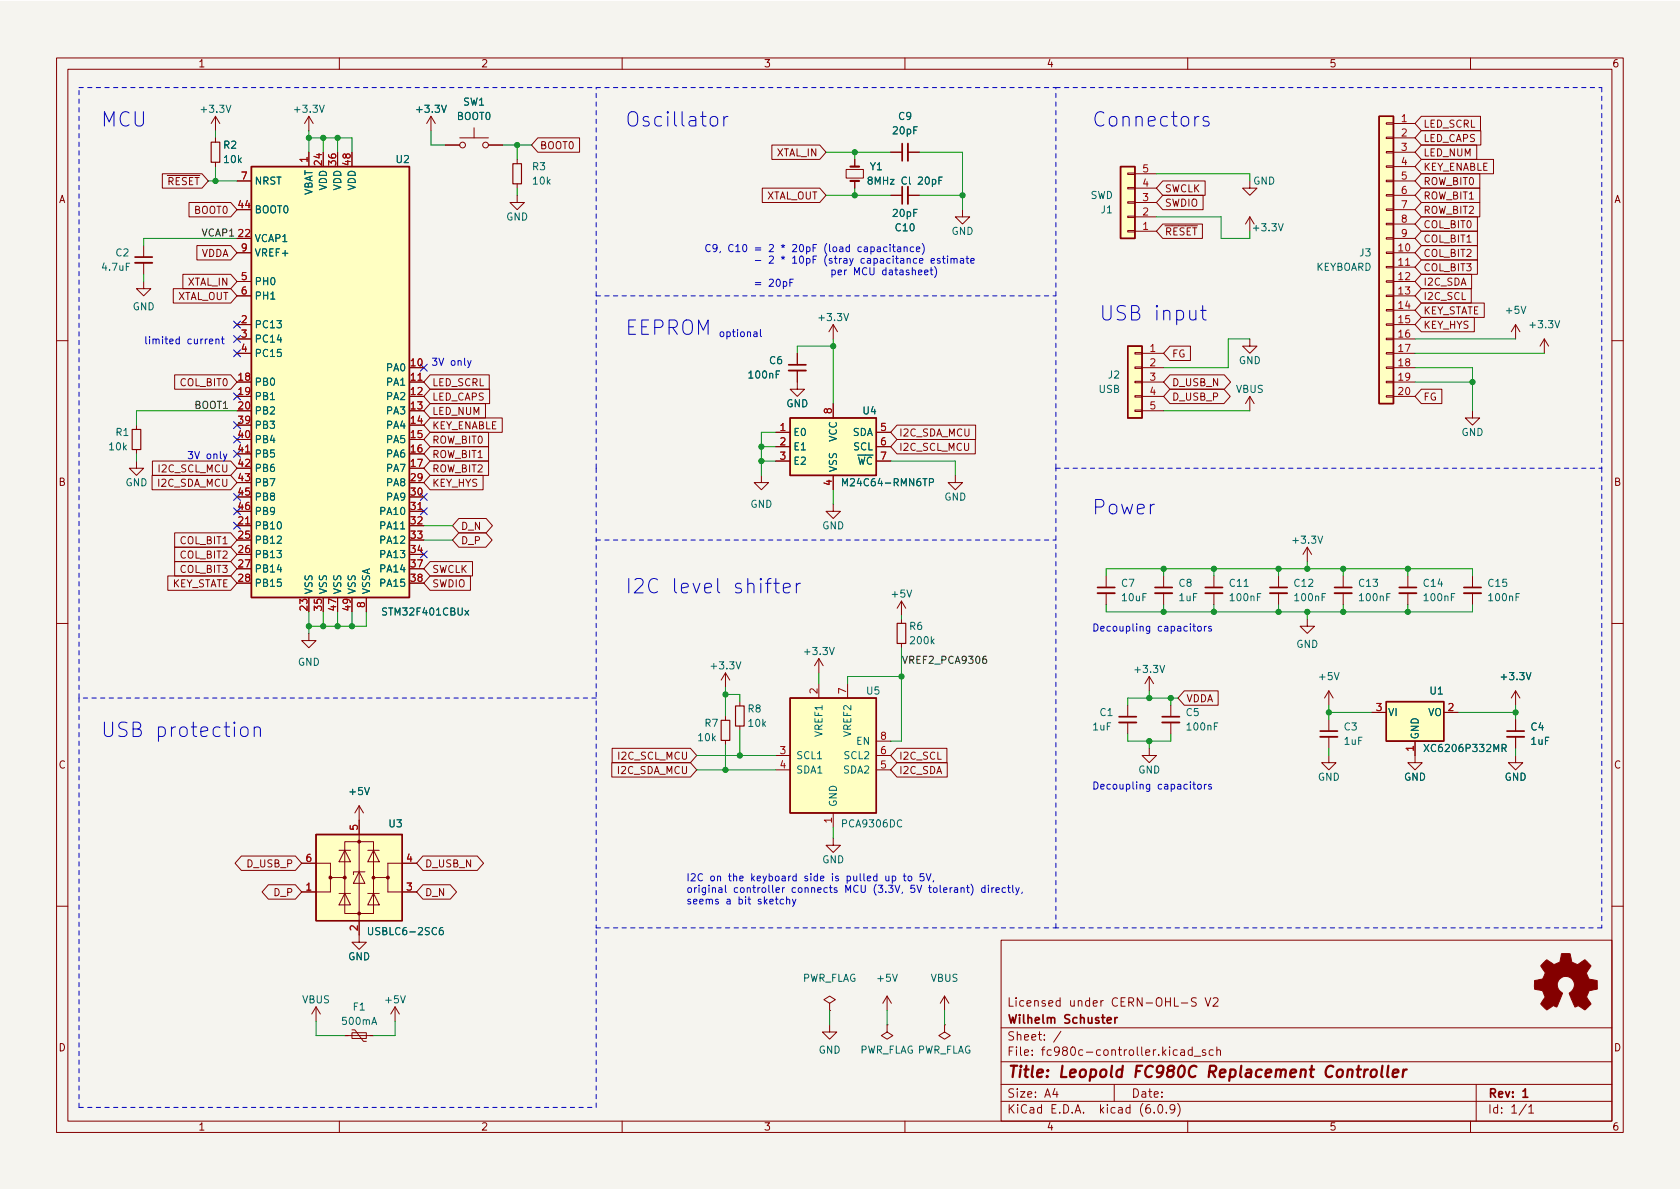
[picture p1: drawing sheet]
<svg xmlns="http://www.w3.org/2000/svg" width="297mm" height="210mm" viewBox="0 0 297 210" stroke-linecap="round" stroke-linejoin="round" font-family="sans-serif">
<path d="M0 .2h297v210.1h-297z" fill="#f5f4ef" stroke="#f5f4ef" stroke-width=".18"/>
<g fill="none" stroke="#840000" stroke-width=".18">
<path d="M10 10.2h277v190.1h-277zM12 12.2h273v186.1h-273zM60 10.2v2M110 10.2v2M160 10.2v2M210 10.2v2M260 10.2v2M28.7 30.7h7l1.1 1.3-1.1 1.3h-7zM33.4 35.8h7.4l1.1 1.3-1.1 1.2h-7.4zM38.1 20.6v2.5M38.1 24.4v.7M38.1 28.7v.8"/>
<path d="M38.1 20.6l-.8 1.2M38.1 20.6l.8 1.2M41.9 32h2.5M54.6 20.6l-.8 1.2M54.6 20.6v2.5M54.6 26.9v2.6M54.6 20.6l.8 1.2M76.2 20.6l-.8 1.2M76.2 20.6v2.5M76.2 20.6l.8 1.2M78.7 25.6h2.6M81.3 24.4h5.1"/>
<path d="M83.8 22.6v1.8M86.4 25.6h2.5M91.4 34.5v1.3h1.3l-1.3 1.3-1.2-1.3h1.2M91.4 28.2v.8M91.4 32.5v.8M95.1 24.4h7.4v2.5h-7.4l-1.1-1.3zM134.8 33.3h10.1l1.1 1.2-1.1 1.3h-10.1zM136.5 25.6h8.4l1.1 1.3-1.1 1.3h-8.4zM149.6 30h3.1v1.5h-3.1zM151.1 28.2v1.3M151.1 32v1.3M157.5 26.9h2"/>
<path d="M157.5 34.5h2M160.5 26.9h2.1M160.5 34.5h2.1M170.2 37.1v1.2h1.2l-1.2 1.3-1.3-1.3h1.3M199.4 30.6h1.3v.3h-1.3zM199.4 33.1h1.3v.3h-1.3zM199.4 35.7h1.3v.2h-1.3zM199.4 38.2h1.3v.3h-1.3zM200.7 38.3h3.8M200.7 35.8h3.8M200.7 33.3h3.8M200.7 30.7h3.8"/>
<path d="M205.6 34.5h7.1v2.6h-7.1l-1.1-1.3zM205.6 32h7.5v2.5h-7.5l-1.1-1.2zM205.6 39.6h7v2.6h-7l-1.1-1.3zM221 32v1.3h-1.3l1.3 1.2 1.2-1.2h-1.2M221 38.3l.7 1.3M221 38.3v2.6M221 38.3l-.8 1.3M245.1 39.5h1.3v.2h-1.3zM245.1 37h1.3v.2h-1.3zM245.1 34.4h1.3v.3h-1.3zM245.1 31.9h1.3v.2h-1.3zM245.1 29.3h1.3v.3h-1.3z"/>
<path d="M245.1 26.8h1.3v.2h-1.3zM245.1 24.3h1.3v.2h-1.3zM245.1 21.7h1.3v.3h-1.3zM246.4 24.4h3.8M246.4 32h3.8M246.4 21.8h3.8M246.4 26.9h3.8M246.4 29.5h3.8M246.4 34.5h3.8M246.4 37.1h3.8M246.4 39.6h3.8M251.3 23.1h10.5v2.5h-10.5l-1.1-1.2z"/>
<path d="M251.3 30.7h10.3v2.6h-10.3l-1.1-1.3zM251.3 25.6h9.8v2.6h-9.8l-1.1-1.3zM251.3 20.6h10.5v2.5h-10.5l-1.1-1.3zM251.3 33.3h10.3v2.5h-10.3l-1.1-1.3zM251.3 28.2h12.8v2.5h-12.8l-1.1-1.2zM251.3 38.3h9.9v2.6h-9.9l-1.1-1.3zM251.3 35.8h10.3v2.5h-10.3l-1.1-1.2zM25.4 49.8v1.2h1.3l-1.3 1.3-1.3-1.3h1.3M25.4 43.4v2.1M25.4 46.5v2M30.6 51h10.2l1.1 1.3-1.1 1.3h-10.2zM32.3 48.5h8.5l1.1 1.3-1.1 1.2h-8.5z"/>
<path d="M34.8 43.4h6l1.1 1.3-1.1 1.3h-6zM41.9 57.4h2.5M41.9 59.9h2.5M41.9 49.8h2.5M41.9 52.3h2.5M41.9 44.7h2.5M147.3 57.4l-.7 1.3M147.3 57.4v2.5M147.3 57.4l.8 1.3M199.4 40.8h1.3v.2h-1.3zM200.7 40.9h3.8M221 59.9v1.3h1.2l-1.2 1.3-1.3-1.3h1.3"/>
<path d="M245.1 59.8h1.3v.3h-1.3zM245.1 57.3h1.3v.2h-1.3zM245.1 54.7h1.3v.3h-1.3zM245.1 52.2h1.3v.2h-1.3zM245.1 49.7h1.3v.2h-1.3zM245.1 47.1h1.3v.3h-1.3zM245.1 44.6h1.3v.2h-1.3zM245.1 42h1.3v.3h-1.3zM246.4 57.4h3.8M246.4 59.9h3.8M246.4 49.8h3.8M246.4 52.3h3.8"/>
<path d="M246.4 44.7h3.8M246.4 47.2h3.8M246.4 54.9h3.8M246.4 42.2h3.8M251.3 48.5h8.9v2.5h-8.9l-1.1-1.2zM251.3 51h8.8v2.6h-8.8l-1.1-1.3zM251.3 46h9.9v2.5h-9.9l-1.1-1.3zM251.3 56.1h9.4v2.6h-9.4l-1.1-1.3zM251.3 43.4h9.9v2.6h-9.9l-1.1-1.3zM251.3 40.9h9.9v2.5h-9.9l-1.1-1.2zM251.3 53.6h11.1v2.5h-11.1l-1.1-1.2zM268 57.4v2.5"/>
<path d="M268 57.4l.7 1.3M268 57.4l-.8 1.3M273 59.9l.8 1.3M273 59.9v2.6M273 59.9l-.7 1.3M10 60.2h2M24.1 75.2v.7M24.1 79.5v.8M30.9 66.3h9.9l1.1 1.3-1.1 1.2h-9.9zM41.9 62.5h2.5M72.4 67.6h2.5M76 66.3h10.5v2.5h-10.5l-1.1-1.2z"/>
<path d="M76 71.4h9.8v2.5h-9.8l-1.1-1.3zM76 68.8h10.6v2.6h-10.6l-1.1-1.3zM76 79h10.4v2.5h-10.4l-1.1-1.2zM76 76.4h10.4v2.6h-10.4l-1.1-1.3zM76 73.9h12.8v2.5h-12.8l-1.1-1.2zM137.2 76.4h2.5M137.2 79h2.5M141 65.5v3.3h1.2l-1.2 1.3-1.3-1.3h1.3M141 62.5v2M147.3 71.4v2.5M154.9 76.4h2.6M154.9 79h2.6"/>
<path d="M158.6 77.7h13.8v2.6h-13.8l-1.1-1.3zM158.6 75.2h13.9v2.5h-13.9l-1.1-1.3zM200.7 72.5h1.2v.3h-1.2zM200.7 70h1.2v.2h-1.2zM200.7 67.4h1.2v.3h-1.2zM200.7 64.9h1.2v.2h-1.2zM200.7 62.4h1.2v.2h-1.2zM201.9 62.5h3.8M201.9 65h3.8M201.9 67.6h3.8M201.9 70.1h3.8M201.9 72.6h3.8"/>
<path d="M206.9 68.8h9.5l1.1 1.3-1.1 1.3h-9.5l-1.2-1.3zM206.9 66.3h9.6l1.1 1.3-1.1 1.2h-9.6l-1.2-1.2zM206.9 61.2h3.6v2.5h-3.6l-1.2-1.2zM221 70.1v2.5M221 70.1l-.8 1.3M221 70.1l.7 1.3M245.1 70h1.3v.2h-1.3zM245.1 67.4h1.3v.3h-1.3zM245.1 64.9h1.3v.2h-1.3zM245.1 62.4h1.3v.2h-1.3zM246.4 62.5h3.8M246.4 65h3.8"/>
<path d="M246.4 67.6h3.8M246.4 70.1h3.8M251.3 68.8h3.6v2.6h-3.6l-1.1-1.3zM260.3 72.6v1.3h-1.2l1.2 1.3 1.3-1.3h-1.3M285 60.2h2M24.1 81.5v1.3h1.3l-1.3 1.3-1.2-1.3h1.2M26.9 84.1h13.9l1.1 1.2-1.1 1.3h-13.9zM26.9 81.5h13.9l1.1 1.3-1.1 1.3h-13.9zM30.9 94.2h9.9l1.1 1.3-1.1 1.3h-9.9zM30.9 99.3h9.9l1.1 1.3-1.1 1.2h-9.9zM30.9 96.8h9.9l1.1 1.2-1.1 1.3h-9.9zM41.9 93h2.5"/>
<path d="M41.9 80.3h2.5M72.4 90.4h2.5M76 84.1h9.4v2.5h-9.4l-1.1-1.3zM76 99.3h7.5v2.5h-7.5l-1.1-1.2zM76 81.5h10.4v2.6h-10.4l-1.1-1.3zM81.1 91.7h4.9l1.1 1.3-1.1 1.2h-4.9l-1.1-1.2zM81.1 94.2h4.8l1.1 1.3-1.1 1.3h-4.8l-1.1-1.3zM134.6 84.1v1.2h1.3l-1.3 1.3-1.3-1.3h1.3M137.2 81.5h2.5M147.3 89.1v1.3h1.3l-1.3 1.3-1.3-1.3h1.3M147.3 84.1v2.5M154.9 81.5h2.6"/>
<path d="M168.9 84.1v1.2h1.3l-1.3 1.3-1.3-1.3h1.3M231.1 96.8l-.7 1.2M231.1 96.8v2.5M231.1 96.8l.8 1.2M10 110.2h2M29.7 101.8h11.1l1.1 1.3-1.1 1.3h-11.1zM54.6 112v1.3h1.3l-1.3 1.2-1.3-1.2h1.3M64.8 105.7v2.5M76 101.8h7.2v2.6h-7.2l-1.1-1.3zM128.3 119l-.8 1.3M128.3 119v2.5M128.3 119l.7 1.3"/>
<path d="M144.8 116.5l-.8 1.2M144.8 116.5v2.5M144.8 116.5l.7 1.2M159.4 106.3l-.8 1.3M159.4 106.3v2.5M159.4 109.5v.7M159.4 113.8v.7M159.4 106.3l.7 1.3M195.6 101.8v2.1M195.6 104.9v2M203.2 119.6l-.8 1.3M203.2 119.6v2.6"/>
<path d="M203.2 119.6l.8 1.3M205.7 101.8v2.1M205.7 104.9v2M214.6 101.8v2.1M214.6 104.9v2M226.1 101.8v2.1M226.1 104.9v2M231.1 109.5v1.2h1.3l-1.3 1.3-1.2-1.3h1.2M237.5 101.8v2.1M237.5 104.9v2M248.9 101.8v2.1M248.9 104.9v2"/>
<path d="M260.3 101.8v2.1M260.3 104.9v2M285 110.2h2M108.2 134.9h13.9l1.1 1.2-1.1 1.3h-13.9zM108.2 132.3h13.9l1.1 1.3-1.1 1.3h-13.9zM128.3 126.6v.8M128.3 130.9v.8M130.8 124.1v.7M130.8 128.4v.8M137.2 133.6h2.5M137.2 136.1h2.5M144.8 120.9v2.5"/>
<path d="M149.9 120.9v2.5M154.9 133.6h2.6M154.9 136.1h2.6M154.9 131.1h2.6M158.6 134.9h8.9v2.5h-8.9l-1.1-1.3zM158.6 132.3h8.8v2.6h-8.8l-1.1-1.3zM199.4 124.7v2M199.4 127.8v2M203.2 132.3v1.3h1.3l-1.3 1.3-1.3-1.3h1.3M207 124.7v2M207 127.8v2M209.4 122.2h6v2.5h-6l-1.1-1.3z"/>
<path d="M234.9 133.6v1.3h1.3l-1.3 1.2-1.2-1.2h1.2M234.9 122.2l-.7 1.2M234.9 122.2v2.5M234.9 127.2v2.1M234.9 130.3v2M234.9 122.2l.8 1.2M242.6 126h2.5M250.2 131.1v3.8h1.3l-1.3 1.2-1.3-1.2h1.3M255.3 126h2.5M268 133.6v1.3h1.2l-1.2 1.2-1.3-1.2h1.3M268 122.2l-.8 1.2M268 122.2v2.5"/>
<path d="M268 127.2v2.1M268 130.3v2M268 122.2l.7 1.2M42.7 151.4h9.5l1.1 1.2-1.1 1.3h-9.5l-1.1-1.3zM47.5 156.5h4.7l1.1 1.2-1.1 1.3h-4.7l-1.2-1.3zM53.3 152.6h5.1v2.6h2.6M58.4 155.2v2.5h-5.1M59.9 158h2.1M59.9 150.4h2.1M61 148.8h5v12.7h-5zM61 158l1 2h-2.1zM61 150.4l1 2h-2.1z"/>
<path d="M63.5 154.2l1 2h-2zM63.5 142.5v24.1h1.3l-1.3 1.3-1.3-1.3h1.3M63.5 142.5l-.8 1.3M63.5 142.5l.8 1.3M64.5 154.2h-2v.5M65 158h2.1M65 150.4h2.1M66 158l1.1 2h-2.1zM66 150.4l1.1 2h-2.1zM68.6 155.2v2.5h5.1M73.7 152.6h-5.1v2.6h-2.6M74.8 156.5h4.8l1.1 1.2-1.1 1.3h-4.8l-1.1-1.3z"/>
<path d="M74.8 151.4h9.6l1.1 1.2-1.1 1.3h-9.6l-1.1-1.3zM147.3 148.2v1.3h1.3l-1.3 1.2-1.3-1.2h1.3M147.3 143.8v2.5M10 160.2h2M55.9 178l-.8 1.3M55.9 178v2.6M55.9 178l.7 1.3M69.8 178l.8 1.3M69.8 178v2.6M69.8 178l-.7 1.3M146.7 177.4l1-.6-1-.7-1 .7 1 .6v1.3M146.7 178.7h.1"/>
<path d="M156.8 176.1l-.7 1.3M156.8 176.1v2.6M156.8 176.1l.8 1.3M167 176.1l-.8 1.3M167 176.1v2.6M167 176.1l.8 1.3M177 166.3h108v32h-108zM208.9 177.4h1.1M211.5 176.5l-.6-.1-.3 .3 .2 .4 .6 .3v.4l-.2 .1h-.6M213.1 176.4l.5 1.5 .5-1.5M214.5 176.6l.6-.2 .2 .2 .1 .3-1 1h1M285 160.2h2"/>
<path d="M60 198.3v2M61 183.1h5M62.2 182.6h2.6v1h-2.6zM62.2 182.1h.5l1.6 2h.5M110 198.3v2M146.7 181.2v1.3h1.3l-1.3 1.3-1.3-1.3h1.3M156.8 181.2v1.3l1.1 .6-1.1 .7-1-.7 1-.6M156.8 181.2h.1M160 198.3v2M167 181.2v1.3l1 .6-1 .7-1-.7 1-.6M167 181.2h.1M177 194.8h108"/>
<path d="M177 191.8h108M177 187.8h108M177 181.8h108M186.5 192.5l-.4 1h1M186.9 193v1M187.6 182.4l-1.3 1.9M197 191.8v3M204.1 196.7v.1M204.9 195.4l.2-.1a.81 .81 0 0 1 .6 .7 .81 .81 0 0 1-.3 .8h-.2a.81 .81 0 0 1-.6-.6 .81 .81 0 0 1 .3-.8zM206.2 196.7v.1M207.7 196l-.3 .3h-.3l-.2-.3 .1-.6 .4-.1 .2 .2a.99 .99 0 0 1-.3 1.3h-.3M208.2 195.1a1.72 1.72 0 0 1 0 2.3"/>
<path d="M208.8 185.7h.6v.9M209.4 186l-.5 .1a.29 .29 0 0 0-.2 .2 .29 .29 0 0 0 .2 .3h.5M210 198.3v2M210.8 185.7l-.4-.1-.3 .3v.4l.1 .3h.6M210.8 185.1v1.5M211.1 186.8h1.2M213.1 185.7l-.3-.1-.2 .2v.3l.5 .1v.4h-.5M214.5 185.7l-.4-.1-.3 .3v.4l.1 .3h.6M215.1 185.8l.3-.2 .3 .1 .1 .9M215.1 185.1v1.5M260 198.3v2M261 191.8v6.5"/>
<path d="M269.9 195.3l-1.3 1.9M270.3 195.8l.4-.5v1.5M270.3 196.8h.9"/>
<circle cx="81.8" cy="25.6" r=".51"/>
<circle cx="85.9" cy="25.6" r=".51"/>
</g>
<g fill="none" stroke="#840000" stroke-width=".3">
<path d="M159.5 25.4v3M159.5 33v3.1M23.9 45.5h3M139.4 64.5h3.1M194.1 103.9h3M204.2 103.9h3.1M213.1 103.9h3.1M224.5 103.9h3.1M236 103.9h3M247.4 103.9h3M258.8 103.9h3.1M197.9 126.7h3"/>
<path d="M205.5 126.7h3M233.4 129.3h3.1M266.4 129.3h3.1M197.1 179.9v1M197.6 179.9l-.3 .1-.2 .2M195.8 180.4l.7-.1-.1-.3-.4-.1-.2 .2v.8h.6M269.3 193l.4-.5v1.5M269.3 194h.8"/>
</g>
<path d="M241.3 189.1l-.2 1.4M241.9 189.1l-.4 .1-.2 .3M242.5 189.3a.52 .52 0 0 1 .5-.2 .52 .52 0 0 1 .4 .4v.6a.55 .55 0 0 1-.6 .4 .55 .55 0 0 1-.5-.4zM244.4 188.5l-.2 1.7 .3 .3M245.5 188.5l-.2 1.7 .2 .3M246.3 189.8l.9-.2v-.4l-.2-.1-.6 .1-.2 1 .3 .3 .5-.1M248.2 189.1l-.2 1.4M248.7 189.1l-.4 .1-.2 .3" fill="none" stroke="#840000" stroke-width=".4"/>
<g fill="none" stroke="#840000" stroke-width=".33">
<path d="M160.5 25.4v3M160.5 33v3.1M23.9 46.5h3M139.4 65.5h3.1M194.1 104.9h3M204.2 104.9h3.1M213.1 104.9h3.1M224.5 104.9h3.1M236 104.9h3M247.4 104.9h3M258.8 104.9h3.1M197.9 127.8h3"/>
<path d="M205.5 127.8h3M233.4 130.3h3.1M266.4 130.3h3.1"/>
</g>
<path d="M37.3 25.1h1.6v3.6h-1.6zM90.7 29h1.5v3.5h-1.5zM23.4 75.9h1.5v3.6h-1.5zM158.6 110.2h1.5v3.6h-1.5zM127.5 127.4h1.5v3.5h-1.5zM130 124.8h1.6v3.6h-1.6z" fill="none" stroke="#840000" stroke-width=".2"/>
<g fill="#ffffc2" stroke="#ffffc2" stroke-width=".18">
<path d="M198.1 29.5h2.6v12.7h-2.6z"/>
<path d="M199.4 61.2h2.5v12.7h-2.5z"/>
<path d="M44.4 29.5h28v76.2h-28z"/>
<path d="M245.1 124.1h10.2v7h-10.2z"/>
<path d="M243.8 20.6h2.6v50.8h-2.6z"/>
<path d="M55.9 147.6h15.2v15.2h-15.2z"/>
<path d="M139.7 73.9h15.2v10.2h-15.2z"/>
<path d="M139.7 123.4h15.2v20.4h-15.2z"/>
</g>
<path d="M44.4 29.5h28v76.2h-28zM198.1 29.5h2.6v12.7h-2.6zM243.8 20.6h2.6v50.8h-2.6zM139.7 73.9h15.2v10.2h-15.2zM199.4 61.2h2.5v12.7h-2.5zM139.7 123.4h15.2v20.4h-15.2zM245.1 124.1h10.2v7h-10.2zM55.9 147.6h15.2v15.2h-15.2z" fill="none" stroke="#840000" stroke-width=".25"/>
<g fill="#840000" stroke="#840000" stroke-width=".18">
<path d="M272.9 170.2l.6-.5 .9 .6a.62 .62 0 0 0 1 0l.2-.1a1.62 1.62 0 0 0 .4-1.3l.1-.3 1.5 .1 .2 .7a.74 .74 0 0 0 .6 1l.5 .2 1.3-.9 1.1 1.1-.4 .6a.75 .75 0 0 0-.2 1.2l.2 .5 1.5 .3v1.5l-1.4 .3-.1 .1a1.23 1.23 0 0 0-.3 1.2l.7 1-.1 .2-1 .9-.8-.6a.54 .54 0 0 0-.9 .1l-1-2.4a2.33 2.33 0 0 0 .8-1.9 1.54 1.54 0 0 0-2.5-.7 1.54 1.54 0 0 0 .5 2.5l-1.1 2.5a.69 .69 0 0 0-1.1 .1l-.6 .4-1.1-1.1 .8-1.2-.2-.5a.71 .71 0 0 0-.9-.7l-.8-.2v-1.5l.5-.1a1.11 1.11 0 0 0 1.2-.7 .72 .72 0 0 0-.2-1.2l-.4-.6z"/>
<circle cx="58.4" cy="155.2" r=".25"/>
<circle cx="61" cy="155.2" r=".25"/>
<circle cx="63.5" cy="161.5" r=".25"/>
<circle cx="63.5" cy="148.8" r=".25"/>
<circle cx="66" cy="155.2" r=".25"/>
<circle cx="68.6" cy="155.2" r=".25"/>
</g>
<path d="M153.7 31.8l-.2-.2v-.2l.2-.1 .4 .1 .1 .1v.2l-.6 .2-.1 .2v.2l.2 .3 .4-.1 .1-.2v-.3l-.2-.2M166 31.9h.4M166.6 31.3h-.6v1.3M149 85.9v-1.3l.4 .9 .4-.9v1.3M164.3 85.3l.6-.1 .2-.1-.1-.3-.7-.2v1.3M251.8 131.6l.8 1.3M252.6 131.6l-.8 1.3M265.6 132.3l.6-.1 .1-.1-.1-.3-.6-.2v1.3M265.9 132.3l.4 .6M65.2 164v1l.2 .3 .4-.1 .1-.2v-1M78.3 164l-.4 .1a.86 .86 0 0 0 0 1.2l.4-.1 .1-.5-.2-.2-.4 .1-.1 .1" fill="none" stroke="#006464" stroke-width=".18"/>
<path d="M150.4 32h1.5M150.4 29.5h1.5" fill="none" stroke="#840000" stroke-width=".38"/>
<path d="M174.3 116l-.3 .1a.85 .85 0 0 0 0 1.2l.4-.1 .1-.4-.3-.3h-.2l-.3 .3" fill="none" stroke="#0f0f0f" stroke-width=".18"/>
<g fill="none" stroke="#0000c2" stroke-width=".18">
<path d="M125.7 20.8a.69 .69 0 0 1 .7-.2 .69 .69 0 0 1 .5 .5v.7a.69 .69 0 0 1-.7 .5 .69 .69 0 0 1-.6-.5v-.7zM128 20.6v1.7M128.7 20.6a.65 .65 0 0 0-.7 .5M213.7 20.7l-.6-.1-.4 .4 .1 .3 .9 .3 .1 .2-.1 .4-.3 .1-.7-.1M38.2 60v.8M39.1 60h.5M39.3 59.5v1.1l.3 .2M133.3 58.7h.5v.8M133.5 50h1M133.5 50.3h1M133.8 59h-.4l-.2 .2 .2 .3h.4M134.5 58.3v1l.1 .2"/>
<path d="M136 49.5l.5-.1 .3 .3-.8 .9h.8M137.4 49.4h.1a.68 .68 0 0 1 .5 .6 .68 .68 0 0 1-.5 .6 .84 .84 0 0 1-.1-1.2zM138.5 49.9l.4-.1 .2 .2-.1 .6h-.5M138.5 49.8v1.3M139.7 50h.4M140.3 49.4h-.6v1.2M147.1 47.8l.4-.1 .2 .3-.1 .5h-.5M147.1 47.7v1.3M148.2 48.2l.6-.2-.1-.2-.3-.1-.2 .2v.6h.5M149.3 47.7v.9M149.7 47.7l-.4 .3M151.1 48.6v-1.3l.4 .9 .4-.9v1.3"/>
<path d="M153.3 47.4a.6 .6 0 0 0-.9 .5 .6 .6 0 0 0 .6 .7l.3-.1M153.8 47.3v1.1l.2 .2h.3l.2-.2v-1.1M155.1 43.7h.5l.1 .8M155.7 44h-.4l-.2 .2 .2 .3 .4-.1M156.6 47.8l-.3-.1-.3 .3 .2 .5h.4M156.6 47.3v1.3M156.8 43.7h-.3l-.3 .2 .1 .5h.5M157.3 47.8h.4l.1 .8M157.4 43.2v.2M157.4 43.7v.8M157.8 48l-.4 .1-.2 .2 .2 .3 .4-.1M157.8 43.7h.5"/>
<path d="M158 43.2v1.1l.3 .2M158.2 47.7h.5M158.4 47.3v1.1l.3 .2M158.7 43.7h.5v.8M159.1 47.8h.5l.1 .8M159.2 44h-.4l-.2 .2 .2 .3 .4-.1M159.2 45.8h.5l.1 .7M159.7 48l-.5 .1-.1 .2 .1 .3 .5-.1M159.8 46l-.4 .1-.2 .1 .2 .3h.4M159.9 43.8l.1-.1h.3l.1 .8M159.9 43.7v.8M160.4 45.8l.2-.1 .3 .1v.7"/>
<path d="M160.4 45.7v.8M160.7 47.8l-.3-.1-.2 .2 .1 .2 .4 .1v.3h-.5M161.3 47.9l.2-.2 .3 .1 .1 .8M161.3 47.3v1.3M161.5 43.7h-.3l-.3 .2 .2 .5h.4M162 44.1l.6-.1v-.3h-.4l-.2 .1 .1 .6h.5M162.1 45.8l-.4-.1-.2 .2 .1 .6h.5M162.4 48.2l.6-.2-.1-.2-.3-.1-.2 .2 .1 .6h.4M162.6 46.1l.6-.1-.1-.2-.3-.1-.2 .2v.6h.5M163.1 43.1a1.46 1.46 0 0 1 0 1.9M163.5 48.2l.6-.2-.1-.2-.3-.1-.2 .2v.6h.5M164.5 47.7h.4"/>
<path d="M164.6 46.1l.6-.1v-.2l-.4-.1-.2 .2 .1 .6h.5M164.6 47.3v1.1l.3 .2M165.2 47.1a1.46 1.46 0 0 1 0 2M166.2 45.8l-.3-.1-.2 .2 .1 .2 .4 .1v.3h-.5M166.6 45.7h.5M166.8 45.3v1.1l.3 .1M167.5 45.3v.1M167.5 45.7v.8M168.1 45.8l.2-.1 .3 .1 .1 .7M168.1 45.7v.8M168.7 45.9l.2-.2 .3 .1v.7M169.8 45.8h.5l.1 .7"/>
<path d="M170.4 46l-.4 .1-.2 .1 .2 .3h.4M170.8 45.7h.5M171 45.3v1.1l.3 .1M171.6 46.1l.7-.1-.1-.2-.4-.1-.2 .2 .1 .6h.5M210.4 54.9v1.3l.1 .3a.69 .69 0 0 0 .9-.2M211.4 54.9v1.7M212.3 54.9h1M212.7 54v2.2l.1 .3 .5 .1M37 60.4l.6-.1v-.3h-.4l-.2 .1 .1 .6h.5M38.2 60.1l.2-.1h.3v.8M82.7 63.8l.3 .8M83.3 63.8l-.4 1.1-.2 .1"/>
<path d="M39.5 80.3l.3 .8M40.1 80.3l-.4 1.1-.2 .1M135.4 103.1h.9M136.3 102.3l-.5 .1-.1 .3v2.1M136.8 103.1h1M137.2 102.3v2.2l.1 .2 .5 .1M138.5 104l1.2-.2-.1-.5-.7-.2-.4 .4v1l.1 .2 .3 .1 .7-.1M140.8 103.1v1.7M141.5 103.1a.65 .65 0 0 0-.7 .5M210.9 110.8h.5M211.1 110.3v1.1l.3 .2M211.9 110.8h.3l.2 .2v.4l-.2 .2-.3-.1-.2-.1z"/>
<path d="M213 110.8v.8M213.3 110.8l-.3 .2M214.2 110.8h-.3l-.2 .1v.2l.5 .1v.3h-.5M42.7 128.8a.69 .69 0 0 1 .6-.3 .69 .69 0 0 1 .6 .5v.8a.69 .69 0 0 1-.7 .5 .69 .69 0 0 1-.7-.5v-.8zM44.9 128.8a.63 .63 0 0 1 1.1 .1v1.3M44.9 128.5v1.7M210.9 138.7h.5M211.1 138.3v1.1l.3 .1M211.9 138.8l.3-.1 .2 .2v.4l-.2 .2h-.3l-.2-.2zM213 138.7v.8M213.3 138.7l-.3 .2M214.2 138.8l-.3-.1-.2 .2v.2l.5 .1v.3h-.5"/>
<path d="M137.1 159h.5M137.3 158.6v1.1l.3 .2M138.5 159.1l-.3-.1-.3 .3 .2 .5h.4M139.1 159.1l.2-.1 .3 .1v.8M139.1 158.6v1.3M140.1 159l.3 .9M140.7 159l-.4 1.2-.2 .1M156.6 154.9l.1 .8 .3 .1 .2-.2M157.2 154.9v.9M157.8 155l.3-.1 .3 .3-.1 .5h-.5M157.8 154.9v1.3M159.7 154.9h.5"/>
<path d="M159.9 154.5v1.1l.3 .2M160.7 155l.3-.1 .2 .3v.3l-.2 .3-.3-.1-.2-.2zM163.3 154.5h-.6v.6l.1-.1h.5l.1 .2-.1 .4-.1 .2-.5-.2M163.8 154.5l.4 1.3 .4-1.3M165.1 155.7l-.1 .3M168.8 157h.5v.8M169.3 157.3h-.4l-.2 .2 .2 .3h.4M169.9 157.1l.2-.1h.3l.1 .8M169.9 157v.8M170.9 157h.5M171.1 156.5v1.1l.3 .2M171.7 156.4a1.46 1.46 0 0 1 0 1.9"/>
<path d="M174.2 157h-.4l-.2 .2 .1 .6h.5M174.2 156.5v1.3M174.8 156.5v.2M174.8 157v.8M175.4 157v.8M175.7 157l-.3 .2M176.1 157.4l.6-.1-.1-.3h-.3l-.2 .1 .1 .7h.4M177.8 157h-.4l-.2 .2 .1 .6h.5M178.1 157h.5M178.3 156.5v1.1l.3 .2M179.1 156.5v1.1l.1 .2M179.6 157l.3 .8"/>
<path d="M180.2 157l-.4 1.1-.2 .1M180.7 157.8l-.1 .2"/>
</g>
<g fill="none" stroke="#0000c2" stroke-width=".18" stroke-dasharray=".8 .8">
<path d="M14 15.5h91.4M105.4 15.5h81.3M186.7 15.5h96.5M283.2 15.5v67.3M105.4 52.3h81.3M105.4 82.8v81.3M105.4 95.5h81.3M105.4 82.8v-67.3M186.7 82.8v-67.3M186.7 82.8h96.5M283.2 82.8v81.3M14 123.4v72.4"/>
<path d="M14 123.4v-107.9M105.4 123.4h-91.4M105.4 164.1h81.3M186.7 164.1v-81.3M283.2 164.1h-96.5M14 195.8h91.4M105.4 195.8v-31.7"/>
</g>
<g fill="none" stroke="#009600" stroke-width=".18">
<path d="M36.8 32h5.1M38.1 23.1v1.3M38.1 29.5v2.5M54.6 23.1v3.8M54.6 24.4h7.6v2.5M57.1 24.4v2.5M59.7 24.4v2.5M76.2 23.1v2.5h2.5M88.9 25.6h5.1M91.4 25.6v2.6M91.4 33.3v1.2M146 34.5h11.5"/>
<path d="M146 26.9h11.5M151.1 26.9v1.3M151.1 33.3v1.2M162.6 26.9h7.6v10.2M162.6 34.5h7.6M204.5 30.7h16.5v1.3M204.5 38.3h11.4v3.9h5.1v-1.3M25.4 48.5v1.3M41.9 42.2h-16.5v1.2M147.3 59.9v11.5M221 59.9h-3.8v5.1h-11.5M250.2 59.9h17.8"/>
<path d="M41.9 72.6h-17.8v2.6M134.6 79h2.6M137.2 76.4h-2.6v7.7M147.3 61.2h-6.3v1.3M205.7 72.6h15.3M250.2 65h10.1v7.6M250.2 62.5h22.8M250.2 67.6h10.1M24.1 80.3v1.2M74.9 93h5.1M74.9 95.5h5.1M134.6 81.5h2.6"/>
<path d="M147.3 86.6v2.5M157.5 81.5h11.4v2.6M231.1 99.3v1.3M54.6 108.2v3.8M57.1 108.2v2.5M59.7 108.2v2.5M62.2 108.2v2.5M64.8 108.2v2.5h-10.2M144.8 119v1.9M159.4 114.5v16.6h-1.9M159.4 119.6h-9.5v1.3M159.4 108.8v.7"/>
<path d="M195.6 101.8v-1.2h64.7v1.2M195.6 106.9v1.3h64.7v-1.3M205.7 100.6v1.2M205.7 106.9v1.3M214.6 100.6v1.2M214.6 106.9v1.3M226.1 100.6v1.2M226.1 106.9v1.3M231.1 108.2v1.3M237.5 100.6v1.2M237.5 106.9v1.3M248.9 100.6v1.2"/>
<path d="M248.9 106.9v1.3M123.2 136.1h14M123.2 133.6h14M128.3 121.5v5.1M128.3 131.7v4.4M128.3 122.8h2.5v1.3M130.8 129.2v4.4M199.4 129.8v1.3h7.6v-1.3M203.2 122.2v1.2M203.2 131.1v1.2M207 123.4v1.3M208.3 123.4h-8.9v1.3"/>
<path d="M234.9 124.7v2.5M234.9 132.3v1.3M234.9 126h7.7M257.8 126h10.2M268 124.7v2.5M268 132.3v1.3M147.3 146.3v1.9M146.7 178.7v2.5M156.8 178.7v2.5M167 178.7v2.5M55.9 180.6v2.5h5.1M69.8 180.6v2.5h-3.8"/>
</g>
<g fill="none" stroke="#000084" stroke-width=".18">
<path d="M41.3 59.3l1.2 1.2M41.3 56.8l1.2 1.2M42.5 59.3l-1.2 1.2M42.5 56.8l-1.2 1.2M41.3 69.5l1.2 1.2M41.3 74.6l1.2 1.2M41.3 61.9l1.2 1.2M41.3 79.6l1.2 1.3M41.3 77.1l1.2 1.2M42.5 69.5l-1.2 1.2M42.5 74.6l-1.2 1.2M42.5 61.9l-1.2 1.2"/>
<path d="M42.5 79.6l-1.2 1.3M42.5 77.1l-1.2 1.2M74.3 64.4l1.2 1.2M75.5 64.4l-1.2 1.2M41.3 89.8l1.2 1.2M41.3 92.3l1.2 1.3M41.3 87.3l1.2 1.2M42.5 89.8l-1.2 1.2M42.5 92.3l-1.2 1.3M42.5 87.3l-1.2 1.2M74.3 89.8l1.2 1.2M74.3 87.3l1.2 1.2"/>
<path d="M74.3 97.4l1.2 1.2M75.5 89.8l-1.2 1.2M75.5 87.3l-1.2 1.2M75.5 97.4l-1.2 1.2"/>
</g>
<g fill="#009600" stroke="#009600" stroke-width=".18">
<circle cx="237.5" cy="100.6" r=".46"/>
<circle cx="248.9" cy="100.6" r=".46"/>
<circle cx="226.1" cy="100.6" r=".46"/>
<circle cx="205.7" cy="100.6" r=".46"/>
<circle cx="205.7" cy="108.2" r=".46"/>
<circle cx="214.6" cy="108.2" r=".46"/>
<circle cx="203.2" cy="123.4" r=".46"/>
<circle cx="203.2" cy="131.1" r=".46"/>
<circle cx="214.6" cy="100.6" r=".46"/>
<circle cx="207" cy="123.4" r=".46"/>
<circle cx="170.2" cy="34.5" r=".46"/>
<circle cx="151.1" cy="34.5" r=".46"/>
<circle cx="151.1" cy="26.9" r=".46"/>
<circle cx="147.3" cy="61.2" r=".46"/>
<circle cx="268" cy="126" r=".46"/>
<circle cx="237.5" cy="108.2" r=".46"/>
<circle cx="226.1" cy="108.2" r=".46"/>
<circle cx="248.9" cy="108.2" r=".46"/>
<circle cx="231.1" cy="100.6" r=".46"/>
<circle cx="231.1" cy="108.2" r=".46"/>
<circle cx="234.9" cy="126" r=".46"/>
<circle cx="260.3" cy="67.6" r=".46"/>
<circle cx="134.6" cy="79" r=".46"/>
<circle cx="134.6" cy="81.5" r=".46"/>
<circle cx="59.7" cy="110.7" r=".46"/>
<circle cx="62.2" cy="110.7" r=".46"/>
<circle cx="57.1" cy="110.7" r=".46"/>
<circle cx="54.6" cy="110.7" r=".46"/>
<circle cx="159.4" cy="119.6" r=".46"/>
<circle cx="128.3" cy="136.1" r=".46"/>
<circle cx="130.8" cy="133.6" r=".46"/>
<circle cx="128.3" cy="122.8" r=".46"/>
<circle cx="38.1" cy="32" r=".46"/>
<circle cx="57.1" cy="24.4" r=".46"/>
<circle cx="59.7" cy="24.4" r=".46"/>
<circle cx="54.6" cy="24.4" r=".46"/>
<circle cx="91.4" cy="25.6" r=".46"/>
</g>
<g font-size="3.5" fill="#0000c2">
<text x="17.8" y="22.4">MCU</text>
<text x="110.5" y="22.4">Oscillator</text>
<text x="193" y="22.4">Connectors</text>
<text x="110.5" y="59.2">EEPROM</text>
<text x="194.3" y="56.7">USB input</text>
<text x="193" y="91">Power</text>
<text x="110.5" y="105">I2C level shifter</text>
<text x="17.8" y="130.4">USB protection</text>
</g>
<text font-size="2.8" fill="#840000" x="178" y="190.6">Title: Leopold FC980C Replacement Controller</text>
<g font-size="2.1" fill="#840000">
<text x="178" y="178">Licensed under CERN-OHL-S V2</text>
<text x="178" y="184">Sheet: /</text>
<text x="178" y="181">Wilhelm Schuster</text>
<text x="178" y="186.7">File: fc980c-controller.kicad_sch</text>
<text x="178" y="196.9">KiCad E.D.A. kicad (6.0.9)</text>
<text x="178" y="194.1">Size: A4</text>
<text x="200" y="194.1">Date:</text>
<text x="263" y="194.1">Rev: 1</text>
<text x="263" y="196.9">Id: 1/1</text>
</g>
<g font-size="1.8" fill="#840000">
<text x="35" y="11.9">1</text>
<text x="85" y="11.9">2</text>
<text x="135" y="11.9">3</text>
<text x="185" y="11.9">4</text>
<text x="235" y="11.9">5</text>
<text x="285" y="11.9">6</text>
<text x="251.6" y="22.6">LED_SCRL</text>
<text x="95.4" y="26.4">BOOT0</text>
<text x="137.3" y="27.6">XTAL_IN</text>
<text x="251.6" y="25.1">LED_CAPS</text>
<text x="251.6" y="27.6">LED_NUM</text>
<text x="10.3" y="35.9">A</text>
<text x="28.1" y="32.7">~{RESET}</text>
<text x="135.3" y="35.3">XTAL_OUT</text>
<text x="205.9" y="34">SWCLK</text>
<text x="251.6" y="32.7">ROW_BIT0</text>
<text x="251.6" y="35.3">ROW_BIT1</text>
<text x="251.6" y="30.2">KEY_ENABLE</text>
<text x="285.3" y="35.9">A</text>
<text x="34.4" y="37.8">BOOT0</text>
<text x="205.9" y="36.5">SWDIO</text>
<text x="205.9" y="41.6">~{RESET}</text>
<text x="251.6" y="40.3">COL_BIT0</text>
<text x="251.6" y="37.8">ROW_BIT2</text>
<text x="35.5" y="45.4">VDDA</text>
<text x="251.6" y="48">COL_BIT3</text>
<text x="251.6" y="45.4">COL_BIT2</text>
<text x="251.6" y="42.9">COL_BIT1</text>
<text x="31.1" y="53">XTAL_OUT</text>
<text x="33.1" y="50.5">XTAL_IN</text>
<text x="251.6" y="50.5">I2C_SDA</text>
<text x="251.6" y="53">I2C_SCL</text>
<text x="251.6" y="58.1">KEY_HYS</text>
<text x="251.6" y="55.6">KEY_STATE</text>
<text x="207.2" y="63.2">FG</text>
<text x="31.9" y="68.3">COL_BIT0</text>
<text x="76.4" y="68.3">LED_SCRL</text>
<text x="76.4" y="70.8">LED_CAPS</text>
<text x="207.2" y="70.8">D_USB_P</text>
<text x="207.2" y="68.3">D_USB_N</text>
<text x="251.6" y="70.8">FG</text>
<text x="76.4" y="73.4">LED_NUM</text>
<text x="76.4" y="75.9">KEY_ENABLE</text>
<text x="158.9" y="77.2">I2C_SDA_MCU</text>
<text x="28.2" y="83.5">I2C_SCL_MCU</text>
<text x="76.4" y="81">ROW_BIT1</text>
<text x="76.4" y="78.4">ROW_BIT0</text>
<text x="76.4" y="83.5">ROW_BIT2</text>
<text x="158.9" y="79.7">I2C_SCL_MCU</text>
<text x="10.3" y="85.9">B</text>
<text x="28" y="86.1">I2C_SDA_MCU</text>
<text x="76.4" y="86.1">KEY_HYS</text>
<text x="285.3" y="85.9">B</text>
<text x="81.4" y="93.7">D_N</text>
<text x="31.9" y="96.2">COL_BIT1</text>
<text x="31.9" y="101.3">COL_BIT3</text>
<text x="31.9" y="98.8">COL_BIT2</text>
<text x="76.4" y="101.3">SWCLK</text>
<text x="81.4" y="96.2">D_P</text>
<text x="30.1" y="103.8">KEY_STATE</text>
<text x="76.4" y="103.8">SWDIO</text>
<text x="209.7" y="124.2">VDDA</text>
<text x="10.3" y="135.9">C</text>
<text x="109.3" y="136.9">I2C_SDA_MCU</text>
<text x="109.5" y="134.3">I2C_SCL_MCU</text>
<text x="158.9" y="136.9">I2C_SDA</text>
<text x="158.9" y="134.3">I2C_SCL</text>
<text x="285.3" y="135.9">C</text>
<text x="43.8" y="153.4">D_USB_P</text>
<text x="75.1" y="153.4">D_USB_N</text>
<text x="48.5" y="158.5">D_P</text>
<text x="75.1" y="158.5">D_N</text>
<text x="10.3" y="185.9">D</text>
<text x="285.3" y="185.9">D</text>
<text x="35" y="199.9">1</text>
<text x="85" y="199.9">2</text>
<text x="135" y="199.9">3</text>
<text x="185" y="199.9">4</text>
<text x="235" y="199.9">5</text>
<text x="285" y="199.9">6</text>
</g>
<g font-size="1.8" fill="#006464">
<text x="35.8" y="19.9">+3.3V</text>
<text x="52.3" y="19.9">+3.3V</text>
<text x="73.9" y="19.9">+3.3V</text>
<text x="80.8" y="21.2">BOOT0</text>
<text x="81.9" y="18.7">SW1</text>
<text x="158" y="23.7">20pF</text>
<text x="158.9" y="21.2">C9</text>
<text x="39.6" y="26.3">R2</text>
<text x="39.7" y="28.8">10k</text>
<text x="70.1" y="28.8">U2</text>
<text x="45" y="32.6">NRST</text>
<text x="55.2" y="34.8" transform="rotate(-90 55.2 34.8)">VBAT</text>
<text x="57.8" y="33.7" transform="rotate(-90 57.8 33.7)">VDD</text>
<text x="60.3" y="33.7" transform="rotate(-90 60.3 33.7)">VDD</text>
<text x="62.9" y="33.7" transform="rotate(-90 62.9 33.7)">VDD</text>
<text x="94.2" y="30.1">R3</text>
<text x="94.3" y="32.6">10k</text>
<text x="153.9" y="30.1">Y1</text>
<text x="154.3" y="32.6">8MHz Cl 20pF</text>
<text x="192.7" y="35.2">SWD</text>
<text x="221.6" y="32.6">GND</text>
<text x="45" y="37.7">BOOT0</text>
<text x="89.5" y="39">GND</text>
<text x="158" y="38.3">20pF</text>
<text x="158.4" y="40.9">C10</text>
<text x="168.2" y="41.5">GND</text>
<text x="194.7" y="37.7">J1</text>
<text x="221.8" y="40.9">+3.3V</text>
<text x="18.2" y="47.9">4.7uF</text>
<text x="20.5" y="45.3">C2</text>
<text x="45" y="42.8">VCAP1</text>
<text x="45" y="45.3">VREF+</text>
<text x="232.6" y="47.9">KEYBOARD</text>
<text x="240.4" y="45.3">J3</text>
<text x="45" y="50.4">PH0</text>
<text x="45" y="53">PH1</text>
<text x="23.4" y="54.9">GND</text>
<text x="45" y="58">PC13</text>
<text x="145" y="56.8">+3.3V</text>
<text x="266.4" y="55.5">+5V</text>
<text x="270.7" y="58">+3.3V</text>
<text x="45" y="60.6">PC14</text>
<text x="45" y="63.1">PC15</text>
<text x="68.4" y="65.7">PA0</text>
<text x="136.1" y="64.4">C6</text>
<text x="219" y="64.4">GND</text>
<text x="45" y="68.2">PB0</text>
<text x="45" y="70.7">PB1</text>
<text x="68.4" y="68.2">PA1</text>
<text x="68.4" y="70.7">PA2</text>
<text x="132.5" y="66.9">100nF</text>
<text x="194.3" y="69.5">USB</text>
<text x="196" y="66.9">J2</text>
<text x="218.5" y="69.5">VBUS</text>
<text x="20.5" y="77.1">R1</text>
<text x="45" y="73.3">PB2</text>
<text x="45" y="75.8">PB3</text>
<text x="68.4" y="73.3">PA3</text>
<text x="68.4" y="75.8">PA4</text>
<text x="139" y="72">GND</text>
<text x="140.2" y="77.1">E0</text>
<text x="150.7" y="77.1">SDA</text>
<text x="152.6" y="73.3">U4</text>
<text x="258.4" y="77.1">GND</text>
<text x="19.4" y="79.6">10k</text>
<text x="45" y="78.4">PB4</text>
<text x="45" y="80.9">PB5</text>
<text x="45" y="83.4">PB6</text>
<text x="68.4" y="78.4">PA5</text>
<text x="68.4" y="80.9">PA6</text>
<text x="68.4" y="83.4">PA7</text>
<text x="140.2" y="79.6">E1</text>
<text x="140.2" y="82.2">E2</text>
<text x="148" y="83.6" transform="rotate(-90 148 83.6)">VSS</text>
<text x="148" y="78.2" transform="rotate(-90 148 78.2)">VCC</text>
<text x="150.1" y="82.2">~{WC}</text>
<text x="150.9" y="79.6">SCL</text>
<text x="22.2" y="86">GND</text>
<text x="45" y="86">PB7</text>
<text x="45" y="88.5">PB8</text>
<text x="68.4" y="86">PA8</text>
<text x="68.4" y="88.5">PA9</text>
<text x="132.7" y="89.8">GND</text>
<text x="149.7" y="86">M24C64-RMN6TP</text>
<text x="166.9" y="88.5">GND</text>
<text x="45" y="93.6">PB10</text>
<text x="45" y="91.1">PB9</text>
<text x="67.5" y="91.1">PA10</text>
<text x="67.5" y="93.6">PA11</text>
<text x="145.4" y="93.6">GND</text>
<text x="45" y="96.1">PB12</text>
<text x="45" y="98.7">PB13</text>
<text x="45" y="101.2">PB14</text>
<text x="67.5" y="96.1">PA12</text>
<text x="67.5" y="98.7">PA13</text>
<text x="67.5" y="101.2">PA14</text>
<text x="228.8" y="96.1">+3.3V</text>
<text x="45" y="103.8">PB15</text>
<text x="55.2" y="105.2" transform="rotate(-90 55.2 105.2)">VSS</text>
<text x="57.8" y="105.2" transform="rotate(-90 57.8 105.2)">VSS</text>
<text x="60.3" y="105.2" transform="rotate(-90 60.3 105.2)">VSS</text>
<text x="62.9" y="105.2" transform="rotate(-90 62.9 105.2)">VSS</text>
<text x="65.4" y="105.2" transform="rotate(-90 65.4 105.2)">VSSA</text>
<text x="67.5" y="103.8">PA15</text>
<text x="157.8" y="105.7">+5V</text>
<text x="198.3" y="103.8">C7</text>
<text x="198.5" y="106.3">10uF</text>
<text x="208.5" y="103.8">C8</text>
<text x="208.5" y="106.3">1uF</text>
<text x="217.5" y="103.8">C11</text>
<text x="217.6" y="106.3">100nF</text>
<text x="228.9" y="103.8">C12</text>
<text x="229.1" y="106.3">100nF</text>
<text x="240.3" y="103.8">C13</text>
<text x="240.5" y="106.3">100nF</text>
<text x="251.8" y="103.8">C14</text>
<text x="251.9" y="106.3">100nF</text>
<text x="263.2" y="103.8">C15</text>
<text x="263.3" y="106.3">100nF</text>
<text x="67.9" y="108.8">STM32F401CBUx</text>
<text x="160.8" y="111.4">R6</text>
<text x="161.1" y="113.9">200k</text>
<text x="52.6" y="117.7">GND</text>
<text x="125.9" y="118.4">+3.3V</text>
<text x="142.4" y="115.8">+3.3V</text>
<text x="200.9" y="119">+3.3V</text>
<text x="229.2" y="114.5">GND</text>
<text x="132.3" y="126">R8</text>
<text x="153.3" y="122.8">U5</text>
<text x="233.4" y="120.3">+5V</text>
<text x="252.9" y="122.8">U1</text>
<text x="265.6" y="120.3">+3.3V</text>
<text x="123.5" y="131.1">10k</text>
<text x="124.6" y="128.5">R7</text>
<text x="132.4" y="128.5">10k</text>
<text x="145.4" y="130.2" transform="rotate(-90 145.4 130.2)">VREF1</text>
<text x="150.5" y="130.2" transform="rotate(-90 150.5 130.2)">VREF2</text>
<text x="151.5" y="131.7">EN</text>
<text x="193.3" y="129.2">1uF</text>
<text x="194.5" y="126.6">C1</text>
<text x="209.7" y="126.6">C5</text>
<text x="210" y="129.2">100nF</text>
<text x="237.7" y="129.2">C3</text>
<text x="237.7" y="131.7">1uF</text>
<text x="245.4" y="126.6">VI</text>
<text x="250.8" y="130.8" transform="rotate(-90 250.8 130.8)">GND</text>
<text x="252.5" y="126.6">VO</text>
<text x="270.7" y="129.2">C4</text>
<text x="270.7" y="131.7">1uF</text>
<text x="140.7" y="134.2">SCL1</text>
<text x="140.7" y="136.8">SDA1</text>
<text x="149.2" y="136.8">SDA2</text>
<text x="149.4" y="134.2">SCL2</text>
<text x="201.2" y="136.8">GND</text>
<text x="252.4" y="133">XC6206P332MR</text>
<text x="61.9" y="140.6">+5V</text>
<text x="148" y="142.7" transform="rotate(-90 148 142.7)">GND</text>
<text x="233" y="138">GND</text>
<text x="248.2" y="138">GND</text>
<text x="266" y="138">GND</text>
<text x="68.8" y="146.3">U3</text>
<text x="149.1" y="146.3">PCA9306DC</text>
<text x="145.4" y="152.6">GND</text>
<text x="65.7" y="165.3">USBLC6-2SC6</text>
<text x="61.5" y="169.8">GND</text>
<text x="141.7" y="173.6">PWR_FLAG</text>
<text x="155.2" y="173.6">+5V</text>
<text x="164.5" y="173.6">VBUS</text>
<text x="53.4" y="177.4">VBUS</text>
<text x="62.5" y="178.7">F1</text>
<text x="68.3" y="177.4">+5V</text>
<text x="60.6" y="181.2">500mA</text>
<text x="144.7" y="186.3">GND</text>
<text x="151.9" y="186.3">PWR_FLAG PWR_FLAG</text>
</g>
<g font-size="1.8" fill="#a90000">
<text x="247.8" y="21.6">1</text>
<text x="54.4" y="28.7" transform="rotate(-90 54.4 28.7)">1</text>
<text x="56.9" y="29.2" transform="rotate(-90 56.9 29.2)">24</text>
<text x="59.4" y="29.2" transform="rotate(-90 59.4 29.2)">36</text>
<text x="62" y="29.2" transform="rotate(-90 62 29.2)">48</text>
<text x="247.8" y="24.1">2</text>
<text x="247.8" y="26.7">3</text>
<text x="247.8" y="29.2">4</text>
<text x="42.7" y="31.7">7</text>
<text x="202.1" y="35.6">3</text>
<text x="202.1" y="33">4</text>
<text x="202.1" y="30.5">5</text>
<text x="247.8" y="31.7">5</text>
<text x="247.8" y="34.3">6</text>
<text x="42.2" y="41.9">22</text>
<text x="42.2" y="36.8">44</text>
<text x="202.1" y="40.6">1</text>
<text x="202.1" y="38.1">2</text>
<text x="247.8" y="36.8">7</text>
<text x="247.8" y="39.4">8</text>
<text x="247.8" y="41.9">9</text>
<text x="42.7" y="44.4">9</text>
<text x="247.3" y="44.4">10</text>
<text x="247.3" y="47">11</text>
<text x="42.7" y="49.5">5</text>
<text x="42.7" y="52.1">6</text>
<text x="247.3" y="49.5">12</text>
<text x="247.3" y="52.1">13</text>
<text x="42.7" y="57.1">2</text>
<text x="42.7" y="59.7">3</text>
<text x="247.3" y="54.6">14</text>
<text x="247.3" y="57.1">15</text>
<text x="247.3" y="59.7">16</text>
<text x="42.7" y="62.2">4</text>
<text x="72.7" y="64.8">10</text>
<text x="203.3" y="62.2">1</text>
<text x="203.3" y="64.8">2</text>
<text x="247.3" y="62.2">17</text>
<text x="247.3" y="64.8">18</text>
<text x="42.2" y="67.3">18</text>
<text x="42.2" y="69.8">19</text>
<text x="72.7" y="67.3">11</text>
<text x="72.7" y="69.8">12</text>
<text x="203.3" y="67.3">3</text>
<text x="203.3" y="69.8">4</text>
<text x="247.3" y="67.3">19</text>
<text x="247.3" y="69.8">20</text>
<text x="42.2" y="72.4">20</text>
<text x="42.2" y="74.9">39</text>
<text x="42.2" y="77.5">40</text>
<text x="72.7" y="72.4">13</text>
<text x="72.7" y="74.9">14</text>
<text x="72.7" y="77.5">15</text>
<text x="137.9" y="76.2">1</text>
<text x="147.1" y="73.1" transform="rotate(-90 147.1 73.1)">8</text>
<text x="155.7" y="76.2">5</text>
<text x="203.3" y="72.4">5</text>
<text x="42.2" y="80">41</text>
<text x="42.2" y="82.5">42</text>
<text x="72.7" y="80">16</text>
<text x="72.7" y="82.5">17</text>
<text x="137.9" y="78.7">2</text>
<text x="137.9" y="81.3">3</text>
<text x="155.7" y="78.7">6</text>
<text x="155.7" y="81.3">7</text>
<text x="42.2" y="85.1">43</text>
<text x="42.2" y="87.6">45</text>
<text x="72.7" y="85.1">29</text>
<text x="72.7" y="87.6">30</text>
<text x="147.1" y="85.8" transform="rotate(-90 147.1 85.8)">4</text>
<text x="42.2" y="92.7">21</text>
<text x="42.2" y="95.2">25</text>
<text x="42.2" y="90.2">46</text>
<text x="72.7" y="90.2">31</text>
<text x="72.7" y="92.7">32</text>
<text x="72.7" y="95.2">33</text>
<text x="42.2" y="97.8">26</text>
<text x="42.2" y="100.3">27</text>
<text x="72.7" y="97.8">34</text>
<text x="72.7" y="100.3">37</text>
<text x="42.2" y="102.9">28</text>
<text x="54.4" y="107.9" transform="rotate(-90 54.4 107.9)">23</text>
<text x="56.9" y="107.9" transform="rotate(-90 56.9 107.9)">35</text>
<text x="59.4" y="107.9" transform="rotate(-90 59.4 107.9)">47</text>
<text x="62" y="107.9" transform="rotate(-90 62 107.9)">49</text>
<text x="64.5" y="107.4" transform="rotate(-90 64.5 107.4)">8</text>
<text x="72.7" y="102.9">38</text>
<text x="144.5" y="122.7" transform="rotate(-90 144.5 122.7)">2</text>
<text x="149.6" y="122.7" transform="rotate(-90 149.6 122.7)">7</text>
<text x="243.3" y="125.7">3</text>
<text x="256" y="125.7">2</text>
<text x="155.7" y="130.8">8</text>
<text x="137.9" y="133.3">3</text>
<text x="137.9" y="135.9">4</text>
<text x="155.7" y="135.9">5</text>
<text x="155.7" y="133.3">6</text>
<text x="249.9" y="132.8" transform="rotate(-90 249.9 132.8)">1</text>
<text x="63.2" y="146.8" transform="rotate(-90 63.2 146.8)">5</text>
<text x="147.1" y="145.5" transform="rotate(-90 147.1 145.5)">1</text>
<text x="54.1" y="152.4">6</text>
<text x="71.9" y="152.4">4</text>
<text x="54.1" y="157.5">1</text>
<text x="71.9" y="157.5">3</text>
<text x="63.2" y="164.6" transform="rotate(-90 63.2 164.6)">2</text>
</g>
<g font-size="1.8" fill="#0f0f0f">
<text x="35.6" y="41.8">VCAP1</text>
<text x="34.3" y="72.3">BOOT1</text>
<text x="159.4" y="117.4">VREF2_PCA9306</text>
</g>
<g font-size="1.8" fill="#0000c2">
<text x="124.5" y="44.6">C9, C10 = 2 * 20pF (load capacitance)</text>
<text x="128.9" y="46.6">- 2 * 10pF (stray capacitance estimate</text>
<text x="127" y="59.6">optional</text>
<text x="25.4" y="60.9">limited current</text>
<text x="76.2" y="64.7">3V only</text>
<text x="33" y="81.2">3V only</text>
<text x="193" y="111.7">Decoupling capacitors</text>
<text x="193" y="139.6">Decoupling capacitors</text>
<text x="121.3" y="155.8">I2C on the keyboard side is pulled up to 5V,</text>
<text x="121.3" y="157.9">original controller connects MCU (3.3V, 5V tolerant) directly,</text>
<text x="121.3" y="159.9">seems a bit sketchy</text>
</g>
</svg>
